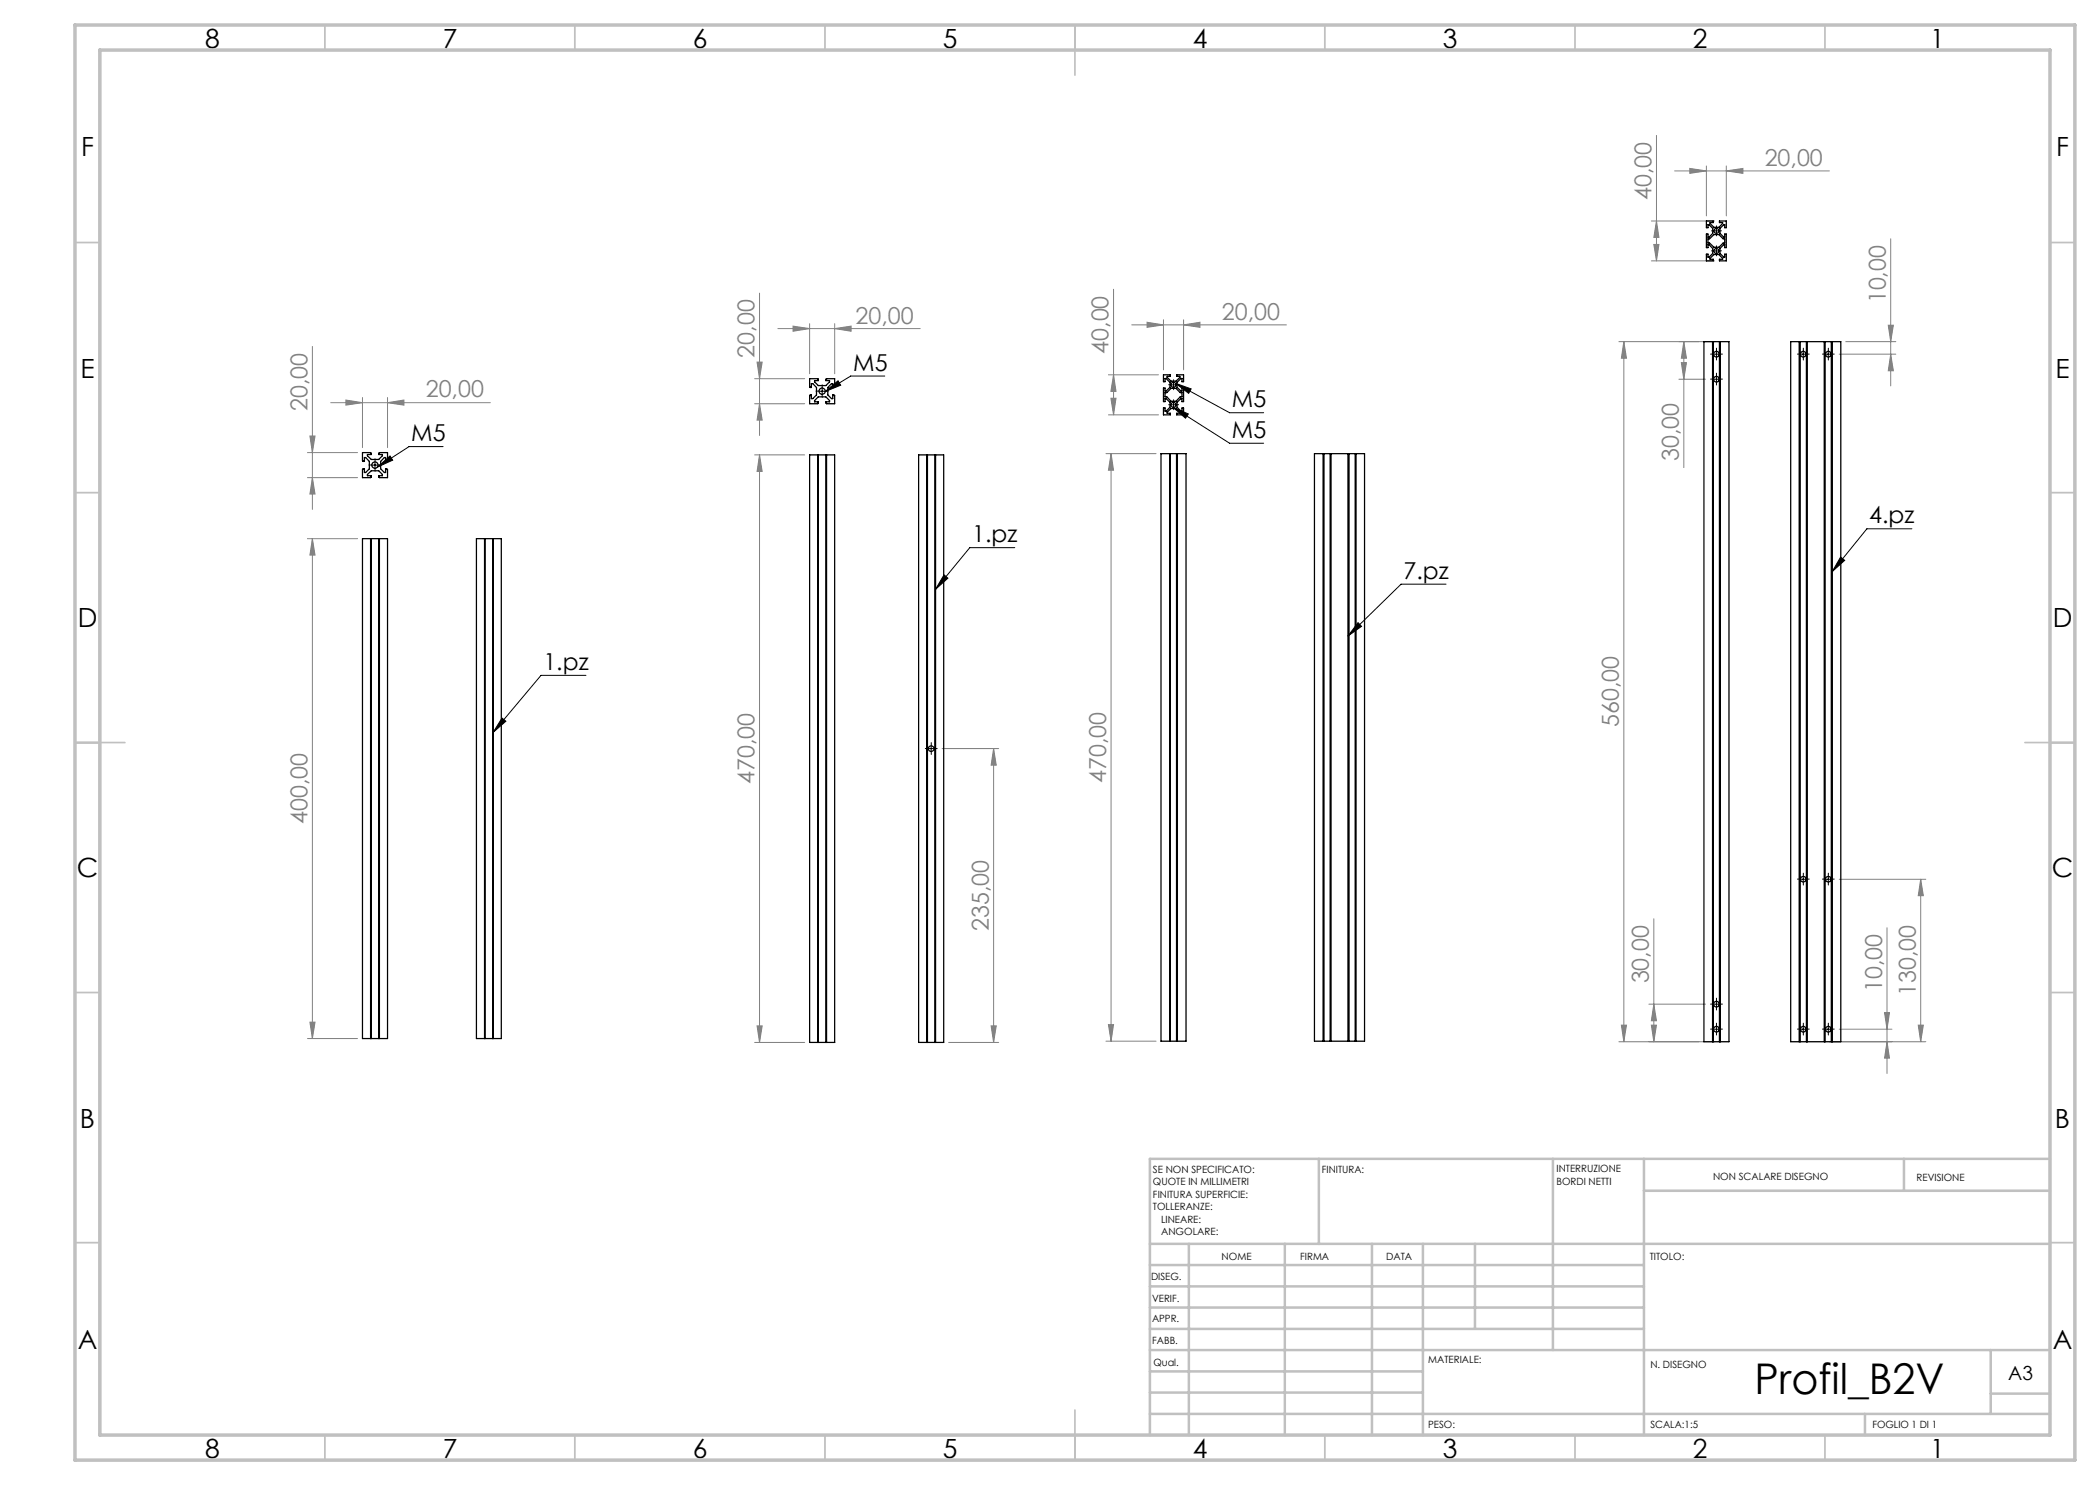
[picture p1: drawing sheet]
<svg xmlns="http://www.w3.org/2000/svg" width="420mm" height="297mm" viewBox="0 0 420 297" stroke-linecap="round" stroke-linejoin="round" font-family="sans-serif">
<g fill="none" stroke="#000" stroke-width=".2">
<path d="M342.8 46.2h1M342.8 50.2h1M343.3 45.7v1M343.3 49.7v1M163.8 78.2h1.2M164.4 77.6v1.3M165 78.3l2.6-2.1 .5 .8zM177 75.2h-6.9l-5.1 3.1M234.2 77h1M234.7 76.5v1M235.1 76.7l10.8 5.8h6.8M235.1 76.7l3.1 1.1-.5 .9z"/>
<path d="M342.7 75.8h1.2M342.7 70.8h1.2M343.3 70.2v1.3M343.3 75.2v1.3M360 70.8h1.3M360.6 70.2v1.3M365 70.8h1.3M365.7 70.2v1.3M74.4 93h1.2M75 92.4v1.3M75.5 93.4l2.5-2.2 .5 .8zM88.6 89.3h-6.8l-6.3 4.1"/>
<path d="M234.2 81h1M234.6 81.5l11.3 7.1h6.8M234.6 81.5l3.1 1.3-.6 .8zM234.7 80.5v1M188.8 115l.8 .6-2.5 2.3zM203 109.5h-9l-6.9 8.4M289.2 116.8h-9l-10.6 10.4M368.1 111.4l.8 .7-2.4 2.2zM382.4 105.8h-9l-6.9 8.5M117.2 135.1h-9l-9.6 11.4M271.6 124.5l.7 .8-2.7 1.9zM100.4 143.6l.8 .6-2.6 2.3z"/>
<path d="M185.6 149.7h1.3M186.2 149.1v1.3M360 175.9h1.3M360.6 175.2v1.3M365 175.9h1.3M365.7 175.2v1.3M342.7 200.8h1.2M342.7 205.8h1.2M343.3 200.2v1.3M343.3 205.2v1.3M360 205.8h1.3M360.6 205.2v1.3"/>
<path d="M365 205.8h1.3M365.7 205.2v1.3"/>
</g>
<g fill="none" stroke="#808080" stroke-width=".2">
<path d="M331.3 27.1v25.1M334.9 34.2h31M338 33.7l3.3 .5-3.3 .5zM341.3 33.2v10M345.3 34.2l3.3-.5v1zM345.3 33.2v10M151.9 58.6v28.5M222.7 57.9v25.1M330.3 44.2h12.6M330.3 52.2h12.6M330.8 48.9h1l-.5 3.3zM331.3 44.2l.5 3.3h-1z"/>
<path d="M378.1 47.8v29.4M62.5 69.3v32.6M72.5 79.5v10M77.5 79.5v10M150.9 75.7h10M151.4 72.4h1l-.5 3.3zM155.6 65.7h28.4M158.6 65.2l3.3 .5-3.3 .5zM161.9 64.7v10.1M166.9 65.7l3.3-.5v1zM166.9 64.7v10.1M221.7 75h10"/>
<path d="M222.2 79.7h1l-.5 3.3zM222.7 75l.5 3.3h-1zM226.3 65h31M229.4 64.4l3.3 .6-3.3 .5zM232.7 64v10M236.7 65l3.3-.6v1.1zM236.7 64v10M324.8 68.3l.5 3.3h-1zM324.8 68.3v140M335.8 75.8h5.3M336.3 72.5h1l-.5 3.3zM336.8 68.3l.5 3.3h-1z"/>
<path d="M336.8 68.3v25.2M343 68.3h-19.2M367.8 70.8h11.4M369.1 68.3h10.1M377.6 65h1.1l-.6 3.3zM378.1 70.8l.6 3.4h-1.1zM61.5 90.5h10M61.5 95.5h10M62 87.2h1l-.5 3.3zM62.5 95.5l.5 3.3h-1zM66.1 80.5h32M69.2 80l3.3 .5-3.3 .5z"/>
<path d="M77.5 80.5l3.3-.5v1zM150.9 91h10M150.9 80.7h10M151.9 91v117.5M151.9 91l.5 3.3h-1zM151.9 80.7l.5 3.3h-1zM221.2 90.7h10M221.7 83h10M222.2 90.7l.5 3.3h-1zM222.2 90.7v117.5M61.5 107.7h10M62.5 107.7v100"/>
<path d="M62.5 107.7l.5 3.3h-1zM188.4 149.7h11.3M198.7 149.7v58.8M198.7 149.7l.5 3.3h-1zM367.8 175.9h17.4M384.1 175.9v32.4M384.1 175.9l.6 3.2h-1.1zM330.8 183.8v24.5M377.4 185.6v29.1M61.5 207.7h10M62 204.4h1l-.5 3.3zM150.9 208.5h10"/>
<path d="M151.4 205.2h1l-.5 3.3zM189.7 208.5h10M198.2 205.2h1l-.5 3.3zM221.2 208.2h10M221.7 204.9h1l-.5 3.3zM323.8 208.3h19.2M324.3 205h1l-.5 3.3zM329.8 200.8h11.3M330.3 205h1l-.5 3.3zM330.8 200.8l.5 3.3h-1zM365.9 208.3h19.3M367.8 205.8h10.6"/>
<path d="M376.9 202.5h1l-.5 3.3zM377.4 208.3l.5 3.3h-1zM383.6 205h1.1l-.6 3.3z"/>
</g>
<g fill="none" stroke="#000" stroke-width=".2" stroke-dasharray="15.2 1.3 1.3 1.3">
<path d="M342.8 46.2h-.5M342.8 50.2h-.5M343.3 45.7v-.5M343.3 46.7v.5M343.3 49.7v-.5M343.3 50.7v.5M343.8 46.2h.5M343.8 50.2h.5M163.8 78.2h-.6M164.4 77.6v-.6M164.4 78.8v.7M165.1 78.2h.6"/>
<path d="M234.2 76.9h-.5M234.7 76.4v-.5M234.7 77.4v.5M235.2 76.9h.5M342.7 75.8h-.6M342.7 70.8h-.6M343.3 75.2v-.6M343.3 76.4v.6M343.3 70.2v-.6M343.3 71.4v.6M343.9 75.8h.6M343.9 70.8h.6"/>
<path d="M360 70.8h-.5M360.7 70.2v-.6M360.7 71.4v.6M361.3 70.8h.6M365 70.8h-.5M365.7 70.2v-.6M365.7 71.4v.6M366.3 70.8h.6M74.4 93h-.6M75 92.4v-.6M75 93.6v.7M75.6 93h.7"/>
<path d="M234.2 80.9h-.5M234.7 80.4v-.5M234.7 81.4v.5M235.2 80.9h.5M185.6 149.7h-.5M186.2 149.1v-.6M186.2 150.3v.6M186.9 149.7h.5M360 175.8h-.5M360.7 175.2v-.6M360.7 176.4v.6M361.3 175.8h.6"/>
<path d="M365 175.8h-.5M365.7 175.2v-.6M365.7 176.4v.6M366.3 175.8h.6M342.7 200.8h-.6M342.7 205.8h-.6M343.3 200.2v-.6M343.3 201.4v.6M343.3 205.2v-.6M343.3 206.4v.6M343.9 200.8h.6M343.9 205.8h.6"/>
<path d="M360 205.8h-.5M360.7 205.2v-.6M360.7 206.4v.6M361.3 205.8h.6M365 205.8h-.5M365.7 205.2v-.6M365.7 206.4v.6M366.3 205.8h.6"/>
</g>
<g fill="none" stroke="#c0c0c0" stroke-width=".35">
<path d="M65 5v5M115 5v5M165 5v5M215 5v10M265 5v5M315 5v5M365 5v5M15 48.5h5M410 48.5h5M15 98.5h5M410 98.5h5M15 148.5h10"/>
<path d="M405 148.5h10M15 198.5h5M410 198.5h5M15 248.5h5M410 248.5h5M65 287v5M115 287v5M165 287v5M215 282v10M265 287v5M315 287v5M365 287v5"/>
</g>
<g fill="none" stroke="#c0c0c0" stroke-width=".5">
<path d="M263.8 231.8v17M310.6 231.8v38.2M328.8 231.8v55.2M328.8 238.2h81.2M380.8 231.8v6.4M410 231.8h-180v55.2M230 248.8h180M230 257.3h98.8M230 253h98.8M237.8 248.8v38.2M257 248.8v38.2M274.4 248.8v38.2"/>
<path d="M284.6 248.8v38.2M295 248.8v17M230 265.8h98.8M230 261.5h98.8M230 278.5h54.6M230 274.3h54.6M230 270h180M398.1 270v12.8M398.1 278.7h11.9M230 282.8h180M373 282.8v4.2"/>
</g>
<path d="M15 5h400v287h-400zM20 10h390v277h-390z" fill="none" stroke="#c0c0c0" stroke-width=".7"/>
<path d="M188.8 115l.8 .6-2.5 2.3zM235.1 76.7l3.1 1.1-.5 .9zM234.6 81.5l3.1 1.3-.6 .8zM271.6 124.5l.7 .8-2.7 1.9zM368.1 111.4l.8 .7-2.4 2.2zM165 78.3l2.6-2.1 .5 .8zM100.4 143.6l.8 .6-2.6 2.3zM75.5 93.4l2.5-2.2 .5 .8z" fill="#000"/>
<g fill="#808080">
<path d="M229.4 64.4l3.3 .6-3.3 .5zM236.7 65l3.3-.6v1.1zM338 33.7l3.3 .5-3.3 .5zM345.3 34.2l3.3-.5v1z"/>
<path d="M158.6 65.2l3.3 .5-3.3 .5zM166.9 65.7l3.3-.5v1zM69.2 80l3.3 .5-3.3 .5zM77.5 80.5l3.3-.5v1z"/>
<path d="M378.1 70.8l.6 3.4h-1.1zM377.6 65h1.1l-.6 3.3z"/>
<path d="M336.3 72.5h1l-.5 3.3zM336.8 68.3l.5 3.3h-1z"/>
<path d="M384.1 175.9l.6 3.2h-1.1zM383.6 205h1.1l-.6 3.3zM376.9 202.5h1l-.5 3.3zM377.4 208.3l.5 3.3h-1z"/>
<path d="M62.5 107.7l.5 3.3h-1zM62 204.4h1l-.5 3.3zM151.9 91l.5 3.3h-1zM151.4 205.2h1l-.5 3.3zM198.7 149.7l.5 3.3h-1zM198.2 205.2h1l-.5 3.3zM222.7 75l.5 3.3h-1zM222.2 79.7h1l-.5 3.3zM222.2 90.7l.5 3.3h-1zM221.7 204.9h1l-.5 3.3zM331.3 44.2l.5 3.3h-1zM330.8 48.9h1l-.5 3.3zM324.8 68.3l.5 3.3h-1zM324.3 205h1l-.5 3.3zM330.8 200.8l.5 3.3h-1zM330.3 205h1l-.5 3.3zM151.4 72.4h1l-.5 3.3zM151.9 80.7l.5 3.3h-1zM62 87.2h1l-.5 3.3zM62.5 95.5l.5 3.3h-1z"/>
</g>
<g fill="none" stroke="#000" stroke-width=".25">
<path d="M341.3 44.2h1.4v.3h-.7v.2l.8 .8h1l.7-.8v-.2h-.6v-.3h1.4v1.3h-.4v-.6h-.1l-.8 .8v1l.8 .7h.1v-.6h.4v2.7h-.4v-.6h-.1l-.8 .8v1l.8 .7h.1v-.6h.4v1.4h-1.4v-.3h.6v-.2l-.7-.8h-1l-.8 .8v.2h.7v.3h-1.4v-1.4h.3v.6h.2l.7-.7v-1l-.7-.8h-.2v.6h-.3v-2.7h.3v.6h.2l.7-.7v-1l-.7-.8h-.2v.6h-.3zM341.6 47.8h.3l.9-.9h1l.8 .9h.3v.8h-.3l-.8 .9h-1l-.9-.9h-.3zM161.9 75.7h1.6l.2 .4h-.8v.3l.8 .7h1.5l.7-.7v-.3h-.7l.1-.4h1.6v1.7l-.4 .1v-.8h-.2l-.7 .8v1.5l.7 .7h.2v-.7l.4 .1v1.6h-1.6l-.1-.3h.7v-.3l-.7-.7h-1.5l-.8 .7v.3h.8l-.2 .3h-1.6l.1-1.7h.3v.7h.3l.7-.7v-1.5l-.7-.8h-.3v.8l-.4-.1zM232.7 75h1.4v.3h-.7v.2l.8 .7h1l.8-.7v-.2h-.7v-.3h1.4v1.3h-.3v-.6h-.2l-.8 .8v1l.8 .7h.2v-.6h.3v2.7h-.3v-.6h-.2l-.8 .8v1l.8 .7h.2v-.6h.3v1.4h-1.4v-.3h.7v-.3l-.8-.7h-1l-.8 .7v.3h.7v.3h-1.4v-1.4h.3v.6h.2l.8-.7v-1l-.8-.8h-.2v.6h-.3v-2.7h.3v.6h.2l.8-.7v-1l-.8-.8h-.2v.6h-.3zM233 78.5h.4l.8-.8h1l.8 .8h.4v.9h-.4l-.8 .9h-1l-.8-.9h-.4zM340.8 68.3h5v140h-5zM342.5 68.3v140M342.7 68.3v140M343.9 68.3v140M344.1 68.3v140M358.1 68.3h10.1v140h-10.1zM359.8 68.3v140"/>
<path d="M360 68.3v140M361.3 68.3v140M361.5 68.3v140M364.8 68.3v140M365 68.3v140M366.3 68.3v140M366.5 68.3v140M72.5 90.5h1.6l.2 .4h-.8v.3l.8 .7h1.4l.8-.7v-.3h-.8l.2-.4h1.6v1.6l-.4 .2v-.8h-.2l-.8 .8v1.5l.8 .7h.2v-.7l.4 .1v1.6h-1.6l-.2-.4h.8v-.2l-.8-.7h-1.4l-.8 .7v.2h.8l-.2 .4h-1.6l.1-1.7h.3v.7h.2l.8-.7v-1.5l-.8-.8h-.2v.8l-.4-.2zM161.9 91h5v117.5h-5zM163.5 91v117.5M163.7 91v117.5M165.2 91v117.5"/>
<path d="M165.3 91v117.5M183.7 91h5v117.5h-5zM185.3 91v117.5M185.5 91v117.5M187 91v117.5M187.1 91v117.5M232.2 90.7h5v117.5h-5zM233.9 90.7v117.5M234.1 90.7v117.5M235.3 90.7v117.5M235.5 90.7v117.5M262.9 90.7h10v117.5h-10z"/>
<path d="M264.6 90.7v117.5M264.8 90.7v117.5M266 90.7v117.5M266.2 90.7v117.5M269.6 90.7v117.5M269.8 90.7v117.5M271 90.7v117.5M271.2 90.7v117.5M72.5 107.7h5v100h-5zM74.1 107.7v100M74.3 107.7v100M75.7 107.7v100"/>
<path d="M75.9 107.7v100M95.3 107.7h5v100h-5zM96.9 107.7v100M97 107.7v100M98.5 107.7v100M98.6 107.7v100"/>
<circle cx="343.3" cy="50.2" r=".5"/>
<circle cx="343.3" cy="46.2" r=".5"/>
<circle cx="164.4" cy="78.2" r=".63"/>
<circle cx="234.7" cy="77" r=".5"/>
<circle cx="343.3" cy="70.8" r=".56"/>
<circle cx="343.3" cy="75.8" r=".56"/>
<circle cx="360.6" cy="70.8" r=".56"/>
<circle cx="365.6" cy="70.8" r=".56"/>
<circle cx="75" cy="93" r=".63"/>
<circle cx="234.7" cy="81" r=".5"/>
<circle cx="186.2" cy="149.7" r=".56"/>
<circle cx="360.6" cy="175.8" r=".56"/>
<circle cx="365.6" cy="175.8" r=".56"/>
<circle cx="343.3" cy="200.8" r=".56"/>
<circle cx="343.3" cy="205.8" r=".56"/>
<circle cx="360.6" cy="205.8" r=".56"/>
<circle cx="365.6" cy="205.8" r=".56"/>
</g>
<text font-size="8.5" x="350.9" y="278.7">Profil_B2V</text>
<g font-size="5.3">
<text x="41" y="9.5">8</text>
<text x="88.5" y="9.5">7</text>
<text x="138.5" y="9.5">6</text>
<text x="188.5" y="9.5">5</text>
<text x="238.5" y="9.5">4</text>
<text x="288.5" y="9.5">3</text>
<text x="338.5" y="9.5">2</text>
<text x="386" y="9.5">1</text>
<text x="16.2" y="31.3">F</text>
<text x="411.2" y="31.3">F</text>
<text x="16.1" y="75.5">E</text>
<text x="411.1" y="75.5">E</text>
<text x="15.5" y="125.5">D</text>
<text x="410.5" y="125.5">D</text>
<text x="15.4" y="175.5">C</text>
<text x="410.4" y="175.5">C</text>
<text x="16" y="225.5">B</text>
<text x="411" y="225.5">B</text>
<text x="15.5" y="269.8">A</text>
<text x="410.5" y="269.8">A</text>
<text x="41" y="291.5">8</text>
<text x="88.5" y="291.5">7</text>
<text x="138.5" y="291.5">6</text>
<text x="188.5" y="291.5">5</text>
<text x="238.5" y="291.5">4</text>
<text x="288.5" y="291.5">3</text>
<text x="338.5" y="291.5">2</text>
<text x="386" y="291.5">1</text>
</g>
<g font-size="4.7" fill="#808080">
<text x="352.9" y="33.2">20,00</text>
<text x="330.3" y="40" transform="rotate(-90 330.3 40)">40,00</text>
<text x="171.1" y="64.7">20,00</text>
<text x="244.4" y="63.9">20,00</text>
<text x="377.2" y="60.7" transform="rotate(-90 377.2 60.7)">10,00</text>
<text x="150.9" y="71.5" transform="rotate(-90 150.9 71.5)">20,00</text>
<text x="221.7" y="70.8" transform="rotate(-90 221.7 70.8)">40,00</text>
<text x="61.5" y="82.2" transform="rotate(-90 61.5 82.2)">20,00</text>
<text x="85.2" y="79.5">20,00</text>
<text x="335.8" y="92.2" transform="rotate(-90 335.8 92.2)">30,00</text>
<text x="323.8" y="145.4" transform="rotate(-90 323.8 145.4)">560,00</text>
<text x="150.9" y="156.8" transform="rotate(-90 150.9 156.8)">470,00</text>
<text x="221.2" y="156.6" transform="rotate(-90 221.2 156.6)">470,00</text>
<text x="61.5" y="164.8" transform="rotate(-90 61.5 164.8)">400,00</text>
<text x="197.7" y="186.2" transform="rotate(-90 197.7 186.2)">235,00</text>
<text x="329.8" y="196.7" transform="rotate(-90 329.8 196.7)">30,00</text>
<text x="376.4" y="198.5" transform="rotate(-90 376.4 198.5)">10,00</text>
<text x="383.2" y="199.2" transform="rotate(-90 383.2 199.2)">130,00</text>
</g>
<g font-size="4.7">
<text x="170.7" y="74.2">M5</text>
<text x="246.4" y="81.5">M5</text>
<text x="82.3" y="88.3">M5</text>
<text x="246.4" y="87.6">M5</text>
<text x="373.9" y="104.7">4.pz</text>
<text x="194.4" y="108.5">1.pz</text>
<text x="280.7" y="115.8">7.pz</text>
<text x="108.7" y="134">1.pz</text>
</g>
<text font-size="3.9" x="401.6" y="276">A3</text>
<g font-size="2">
<text x="230.6" y="234.6">SE NON SPECIFICATO:</text>
<text x="230.6" y="237.1">QUOTE IN MILLIMETRI</text>
<text x="230.6" y="239.6">FINITURA SUPERFICIE:</text>
<text x="264.4" y="234.6">FINITURA:</text>
<text x="311.3" y="234.5">INTERRUZIONE</text>
<text x="311.3" y="237">BORDI NETTI</text>
<text x="342.6" y="236">NON SCALARE DISEGNO</text>
<text x="383.3" y="236.2">REVISIONE</text>
<text x="230.6" y="242.1">TOLLERANZE:</text>
<text x="232.2" y="244.6">LINEARE:</text>
<text x="232.2" y="247.1">ANGOLARE:</text>
<text x="244.3" y="252">NOME</text>
<text x="260" y="251.9">FIRMA</text>
<text x="277.2" y="251.9">DATA</text>
<text x="330" y="251.9">TITOLO:</text>
<text x="230.2" y="256.1">DISEG.</text>
<text x="230.4" y="260.3">VERIF.</text>
<text x="230.4" y="264.4">APPR.</text>
<text x="230.5" y="268.8">FABB.</text>
<text x="230.7" y="273.1">Qual.</text>
<text x="285.7" y="272.5">MATERIALE:</text>
<text x="330.1" y="273.6">N. DISEGNO</text>
<text x="285.6" y="285.5">PESO:</text>
<text x="330.1" y="285.6">SCALA:1:5</text>
<text x="374.5" y="285.6">FOGLIO 1 DI 1</text>
</g>
</svg>
